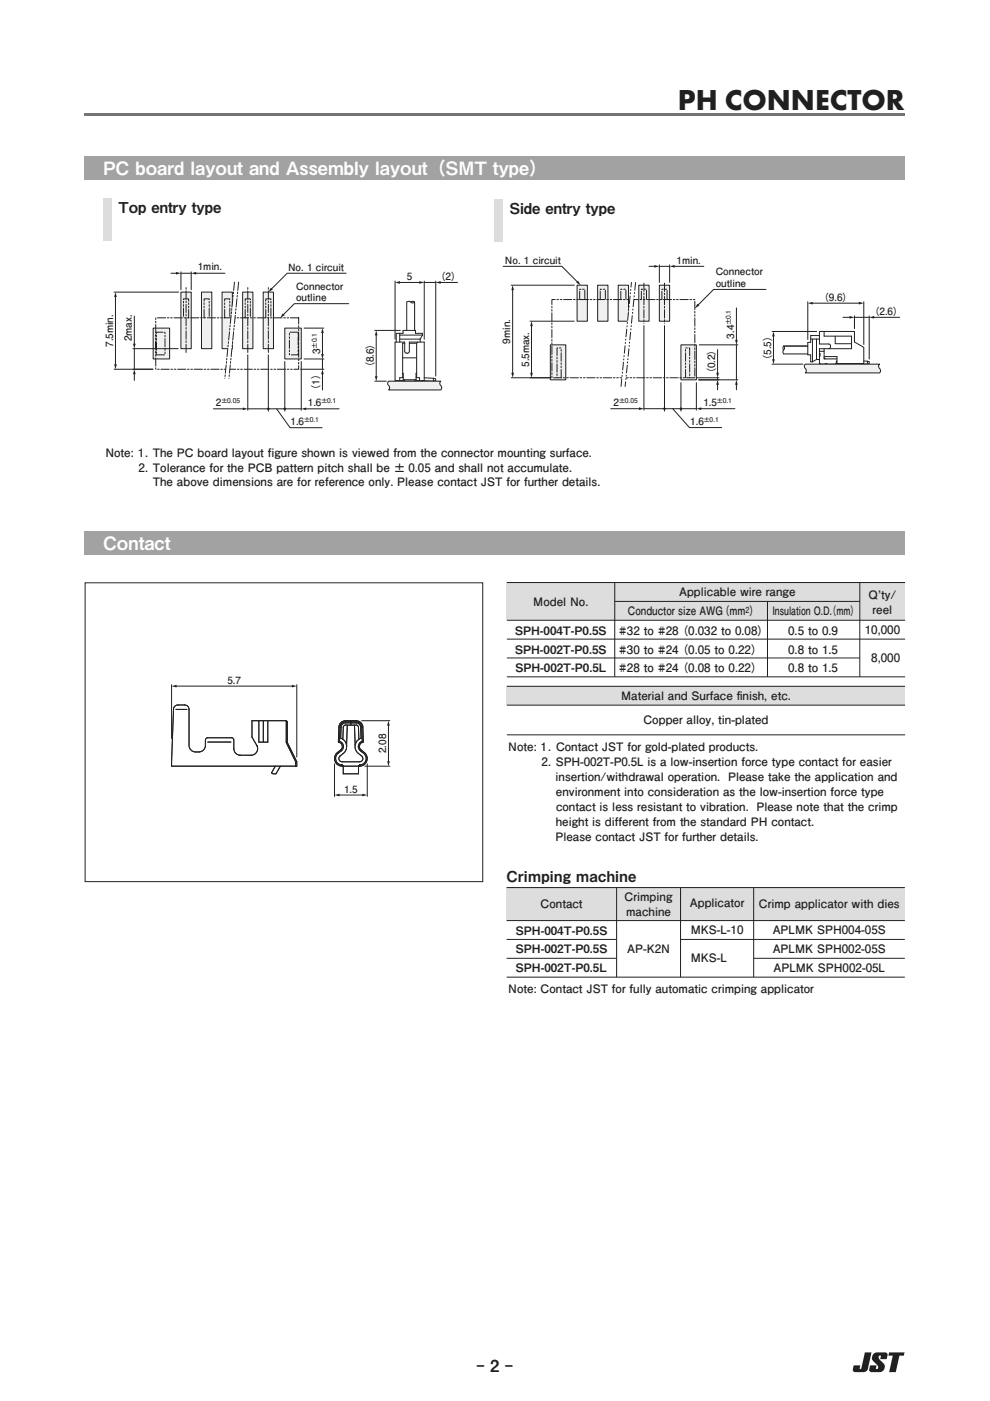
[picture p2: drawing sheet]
<svg xmlns="http://www.w3.org/2000/svg" width="210mm" height="297mm" viewBox="0 0 210 297" stroke-linecap="round" stroke-linejoin="round" font-family="sans-serif">
<g fill="#231f20">
<path d="M188.6 286.7h3.3l-.2 .7h-.9l-.8 3.5h-1.4l.8-3.5h-1z"/>
<path d="M183.4 286.7h1.4l-.7 3.6a.98 .98 0 0 1-1.1 .6h-1.6a.49 .49 0 0 1-.5-.6l.2-.8h1.4l-.2 .7h.3z"/>
<path d="M185.4 287l.6-.3h1.7a.5 .5 0 0 1 .6 .6l-.2 .9h-1.4l.1-.8a.47 .47 0 0 0-.5 .4 .47 .47 0 0 0 .4 .6l.2 .2a1.22 1.22 0 0 1 .8 1.3 1.22 1.22 0 0 1-1.1 1h-1.7a.5 .5 0 0 1-.5-.6l.2-.8h1.3l-.1 .7a.47 .47 0 0 0 .5-.4 .47 .47 0 0 0-.4-.5l-.2-.2a1.25 1.25 0 0 1-.3-2.1z"/>
</g>
<g fill="none" stroke="#231f20" stroke-width=".21">
<path d="M36.4 145.2v11.4M37.2 145.5h24.9M37.3 150.4h2.4M42.2 159.4a1.39 1.39 0 0 0 1.4-1.4v-1.1l.2-.4 5.3-.1 .4 .2 .1 .3v1.8a1.39 1.39 0 0 0 1.4 1.4M42.2 159.4a1.58 1.58 0 0 1-2.1-1.4v-7.6a.93 .93 0 0 0-.9-.9h-1.5a.93 .93 0 0 0-.9 .9l-.4 12h26.5M44.1 157.3h4.9M54.5 158a1.39 1.39 0 0 1-1.2 2.1h-2.5M54.9 152.8v4.5h1.9v-4.5M55.8 152.8v4.5M60.7 152.8l.2 .2M60.7 152.8v4.6l2 4.1v.9M60.7 152.8h-7.3v3.5l1.1 1.9"/>
<path d="M63 145.2v15.3M74.4 152.8v.9M76.7 152.8h6M58.4 162.4l-.8 1.5 .3 .2h.6l1-1.7M70.9 162v6.9M72.5 162.2h.1M72.6 162.2h.1M72.6 162.2v.1M72.6 162.3h.1M72.7 162.3h.1M72.7 162.4h.1M72.8 162.4v1.7h3.2v-1.7"/>
<path d="M76.1 162.4h.1M76.2 162.4h-.1M76.2 162.4h.1M76.2 162.3h.1M76.3 162.2l-.1 .1M76.3 162.2h.1M76.3 162.2a1.39 1.39 0 0 0 1.3-1 1.39 1.39 0 0 0-.5-1.5l-.6-.5a1.17 1.17 0 0 1 .3-2.1l-.1-2.9a1.16 1.16 0 0 0-1.1-1.2h-2.3a1.16 1.16 0 0 0-1.2 1.2l-.1 3a1.16 1.16 0 0 1 .8 .9 1.16 1.16 0 0 1-.4 1.1 1.59 1.59 0 0 0-.7 2.7l.8 .3M77.4 162.4h5.3M77.9 162v6.9"/>
</g>
<g fill="#231f20">
<path d="M36.4 145.5l1-.3v.6z"/>
<path d="M61.9 145.2l1.1 .3-1.1 .3z"/>
</g>
<path d="M71.8 168.6h5.2" fill="none" stroke="#231f20" stroke-width=".21"/>
<g fill="#231f20">
<path d="M70.9 168.6l1.1-.3v.5z"/>
<path d="M76.8 168.3l1.1 .3-1.1 .2z"/>
</g>
<path d="M82.4 153.7v7.9" fill="none" stroke="#231f20" stroke-width=".21"/>
<g fill="#231f20">
<path d="M82.1 161.4h.6l-.3 1z"/>
<path d="M82.4 152.8l.3 1.1h-.6z"/>
</g>
<path d="M18.1 123.6h84.3v63.3h-84.3zM60.9 153v4.4l2 4.1v.9M72.2 153.4l.6-.5 2.8-.1a1.39 1.39 0 0 1 1.4 1.3l.1 3.3a.93 .93 0 0 0-.8 .6 .93 .93 0 0 0 .3 1 1.84 1.84 0 0 1 .9 2.9l-.7 .5h-.5h-3.8a1.62 1.62 0 0 1-1.5-1.1 1.62 1.62 0 0 1 .6-1.8l.7-.5a.93 .93 0 0 0 .3-1 .93 .93 0 0 0-.8-.7l.1-3.2zM72.6 153.5l.7-.2h2.3a.93 .93 0 0 1 .9 .9l.1 2.3a1.85 1.85 0 0 0-.6 3.2l.8 .7a.69 .69 0 0 1-.5 1.1h-3.9a.69 .69 0 0 1-.3-1.2 2.09 2.09 0 0 0 1-3.2l-.8-.6v-2.3zM73.7 153.7l-.2 4.2M75.2 153.7l.1 4.2M76.1 156.8l-.1-2.6-.2-.4-.2-.1h-2.3l-.4 .3-.2 2.8" fill="none" stroke="#231f20" stroke-width=".21"/>
<path d="M18 24h173.9v.6h-173.9z" fill="#737477"/>
<path d="M107.5 208h84.4v3.7h-84.4z" fill-rule="evenodd" fill="#fff"/>
<g fill="#a0a2a5">
<path d="M18 112.6h173.9v5h-173.9z"/>
<path d="M18 33h173.9v5h-173.9z"/>
</g>
<g fill="none" stroke="#231f20" stroke-width=".21">
<path d="M163.8 70.3h9.4M163.8 77.2h6.5M164.1 71.1v5.3M173.8 74.5h1M173.8 75h.1v.5h-.1M174.8 70.3v1h5.8v2.6h-6.8v3.2h.1M174.8 73.9v2.2h2.7M174.8 75.8l.2 .3M174.8 75.6h2.7v1.5M175.8 73.9a.51 .51 0 0 0 .4-.5 .51 .51 0 0 0-.4-.5h-2v-2.6h7.4v2.2l2 1.1v3.5h-5.9M177.1 71.3v1.6h3.5M177.5 76.6l-.4 .6h-1.7l-.1-.1a1.45 1.45 0 0 1-1.5-.1"/>
<path d="M182.2 77.1l1.8 .1M183.2 76.5l.8 .1M184 76.6v.6M184 76.6l.4 .1-.1 .4-.3 .1"/>
</g>
<g fill="#231f20">
<path d="M163.8 76.2h.5l-.2 1z"/>
<path d="M164.1 70.3l.2 1h-.5z"/>
</g>
<path d="M171.3 64v8M172.2 64.3h10.2M183.2 64v9" fill="none" stroke="#231f20" stroke-width=".21"/>
<g fill="#231f20">
<path d="M171.3 64.3l1.1-.3v.6z"/>
<path d="M182.2 64l1 .3-1 .3z"/>
</g>
<path d="M178.8 67.3h1.6" fill="none" stroke="#231f20" stroke-width=".21"/>
<path d="M180.2 67l1 .3-1 .3z" fill="#231f20"/>
<path d="M181.2 67v2.7M181.2 67.3h3.2M184.4 67v9.1M185.2 67.3h5.6" fill="none" stroke="#231f20" stroke-width=".21"/>
<path d="M184.4 67.3l1-.3v.6z" fill="#231f20"/>
<path d="M166.2 73.4h.1a.77 .77 0 0 1-.2 1.1l.1 .5h5.1M166.2 73.4l-.1 .3 .1 .5M166.2 73.4h5.1M171.9 71.9h1.9M172.3 71.9v4.8M173.2 76.2h.6M173.2 71.9v4.3M173.2 76.2l-.9 .5M173.8 71.1h-1.9v1.5h-.6v2.6h.7l-.1 1.5h.4" fill="none" stroke="#231f20" stroke-width=".21"/>
<path d="M170.8 77.2h15.8a.95 .95 0 0 0 .1 1.2l-.1 .7h-15.8a.95 .95 0 0 0-.2-1.2z" fill="#f0f0f1"/>
<path d="M170.8 77.2h15.8a.95 .95 0 0 0 .1 1.2l-.1 .7h-15.8a.95 .95 0 0 0-.2-1.2z" fill="none" stroke="#231f20" stroke-width=".21"/>
<path d="M122.4 60.5h2.2v7.6h-2.2z" fill="#f0f0f1"/>
<path d="M122.4 60.5h2.2v7.6h-2.2z" fill="none" stroke="#231f20" stroke-width=".21"/>
<path d="M126.8 60.5h2.1v7.6h-2.1z" fill="#f0f0f1"/>
<path d="M126.8 60.5h2.1v7.6h-2.1z" fill="none" stroke="#231f20" stroke-width=".21"/>
<path d="M135.5 60.5h2.2v7.6h-2.2z" fill="#f0f0f1"/>
<path d="M135.5 60.5h2.2v7.6h-2.2z" fill="none" stroke="#231f20" stroke-width=".21"/>
<path d="M139.8 60.5h2.2v7.6h-2.2z" fill="#f0f0f1"/>
<path d="M139.8 60.5h2.2v7.6h-2.2z" fill="none" stroke="#231f20" stroke-width=".21"/>
<path d="M131.1 60.5h2.2v7.6h-2.2z" fill="#f0f0f1"/>
<path d="M131.1 60.5h2.2v7.6h-2.2z" fill="none" stroke="#231f20" stroke-width=".21"/>
<path d="M144.4 73.1h3.3v7.4h-3.3z" fill="#f0f0f1"/>
<path d="M144.4 73.1h3.3v7.4h-3.3z" fill="none" stroke="#231f20" stroke-width=".21"/>
<path d="M116.7 73.1h3.3v7.4h-3.3z" fill="#f0f0f1"/>
<path d="M116.7 73.1h3.3v7.4h-3.3zM147.8 80.1h4.7M148.2 80.5h4.3M152.2 80.1v.4M152.2 81.4v1.3" fill="none" stroke="#231f20" stroke-width=".21"/>
<path d="M136.6 60v8.5M140.9 60v8.5" fill="none" stroke="#231f20" stroke-width=".21" stroke-dasharray="1.8 .4 .4 .4"/>
<path d="M117.1 63.5h30.3v16.6h-30.3zM122.9 63.5v-2.2h1.1v2.2M127.3 63.5v-2.2h1.1v2.2M131.7 63.5v-2.2h1.1v2.2M136 63.5v-2.2h1.1v2.2M140.4 63.5v-2.2h1.1v2.2" fill="none" stroke="#231f20" stroke-width=".21" stroke-dasharray="1.8 .4 .4 .4 .4 .4"/>
<path d="M152.2 80.5l.3 1.1h-.6z" fill="#231f20"/>
<path d="M152.2 74.1v5.1" fill="none" stroke="#231f20" stroke-width=".21"/>
<path d="M151.9 79h.6l-.3 1.1z" fill="#231f20"/>
<path d="M148.3 73.1h8.2M156.2 73.1v7.4M148.2 80.5h8.3M156.2 81.4v1.3" fill="none" stroke="#231f20" stroke-width=".21"/>
<path d="M156.2 80.5l.3 1.1h-.6z" fill="#231f20"/>
<path d="M156.2 65.3v7" fill="none" stroke="#231f20" stroke-width=".21"/>
<path d="M155.9 72.1h.6l-.3 1z" fill="#231f20"/>
<path d="M137.7 56.5h1.3M139.8 56.5h2.2M139.8 56.2v3.7M142 56.2v3.7" fill="none" stroke="#231f20" stroke-width=".21"/>
<path d="M138.8 56.2l1 .3-1 .2z" fill="#231f20"/>
<path d="M142.9 56.5h6.4" fill="none" stroke="#231f20" stroke-width=".21"/>
<path d="M142 56.5l1.1-.3v.5z" fill="#231f20"/>
<path d="M136.6 69v18M140.9 69v18.2M129.5 86.7h6.2M136.6 86.7h4.3" fill="none" stroke="#231f20" stroke-width=".21"/>
<path d="M135.5 86.4l1.1 .3-1.1 .2z" fill="#231f20"/>
<path d="M140.9 86.7h6.8M142.7 86.7l3.5 4h6.9M144.4 81.1v6.1M147.7 81.1v5.9M148.6 86.7h7.3" fill="none" stroke="#231f20" stroke-width=".21"/>
<path d="M147.7 86.7l1.1-.3v.5z" fill="#231f20"/>
<path d="M112.7 69v10.2" fill="none" stroke="#231f20" stroke-width=".21"/>
<g fill="#231f20">
<path d="M112.5 79h.5l-.3 1.1z"/>
<path d="M112.7 68.1l.3 1.1h-.5z"/>
</g>
<path d="M108.7 61.3v17.9M112.4 68.1h9.4M112.4 80.1h4.4" fill="none" stroke="#231f20" stroke-width=".21"/>
<g fill="#231f20">
<path d="M108.5 79h.5l-.3 1.1z"/>
<path d="M108.7 60.5l.3 1h-.5z"/>
</g>
<path d="M106.7 56.5h12.5l3.4 3.4M108.4 60.5h13.4M108.4 80.1h8.3" fill="none" stroke="#231f20" stroke-width=".21"/>
<path d="M122.2 59.9l.4-.4 .6 1z" fill="#231f20"/>
<path d="M162.5 61.4h-11.1l-3.4 3.4" fill="none" stroke="#231f20" stroke-width=".21"/>
<path d="M147.9 64.4l.4 .4-.9 .6z" fill="#231f20"/>
<path d="M119 80.1v-6.3h-.9v6.3M145.4 80.1v-6.3h.9v6.3" fill="none" stroke="#231f20" stroke-width=".21" stroke-dasharray="1.8 .4 .4 .4 .4 .4"/>
<path d="M133.9 59.8h.9l-2.2 22.2h-.9z" fill="#fff"/>
<path d="M134.8 59.8l-2.2 22.2M131.7 82l2.2-22.2" fill="none" stroke="#231f20" stroke-width=".21" stroke-dasharray="1.8 .4 .4 .4 .4 .4" stroke-linecap="butt"/>
<g fill="#231f20">
<circle cx="140.9" cy="86.7" r=".27"/>
<circle cx="144.4" cy="86.7" r=".28"/>
</g>
<g fill="#dcdddf">
<path d="M22 42.1h1.8v9h-1.8z" fill-rule="evenodd"/>
<path d="M105 42.2h1.7v9h-1.7z" fill-rule="evenodd"/>
</g>
<path d="M79.5 70.1h5.4M79.8 70.9v9.1M85.4 79.1h.1M85.4 75.9h3M85.8 72.8h-.4v7.3M86.8 72.8h1.6M88.2 79.1h.2M88.6 72.5l-.2 .3v7.3M79.5 80.8h2.4M85.5 80.1h-.7v.6M88.2 80.1h.8v.6M88.2 80.7h1.8v-8.2h-3.2v2a.51 .51 0 0 1-.5 .4 .51 .51 0 0 1-.5-.4v-2h-2v8.2h1.7" fill="none" stroke="#231f20" stroke-width=".21"/>
<g fill="#231f20">
<path d="M79.5 79.8h.6l-.3 1z"/>
<path d="M79.8 70.1l.3 1h-.6z"/>
</g>
<path d="M83.8 59.6v12.3M84.7 59.9h4.4" fill="none" stroke="#231f20" stroke-width=".21"/>
<g fill="#231f20">
<path d="M83.8 59.9l1-.3v.6z"/>
<path d="M88.9 59.6l1.1 .3-1.1 .3z"/>
</g>
<path d="M90 59.6v12.3M90 59.9h2.4M92.4 59.6v20.2M93.3 59.9h3.7" fill="none" stroke="#231f20" stroke-width=".21"/>
<path d="M92.4 59.9l1.1-.3v.6z" fill="#231f20"/>
<g fill="none" stroke="#231f20" stroke-width=".21">
<path d="M84.8 71.9h4.3M84.8 70.7v1.8M84.8 71h4.8M85.5 79.1v1.7h2.7v-1.7M89.1 71.9v.6M89.6 71l-.5 .9M89.6 71v-.3h-1.5v-.6h-2.6v.6h-1.5v1.8M85.5 80.5h2.7M85.8 80.5v.3M88 80.5v.3M89.5 80.7l2.4 .1M90 80.1l1.9 .1"/>
<path d="M91.9 80.2l.5 .2v.3l-.5 .1z"/>
</g>
<path d="M82.4 80.8h11.1a.95 .95 0 0 0 .2 1.2l-.2 .7h-11.1a.95 .95 0 0 0-.1-1.2z" fill="#f0f0f1"/>
<path d="M87.1 64l.5-.1 .3 .1M87.9 64v6.1M87.9 64v.1a.77 .77 0 0 1-1.1-.2l-.5 .1v6.1M82.4 80.8h11.1a.95 .95 0 0 0 .2 1.2l-.2 .7h-11.1a.95 .95 0 0 0-.1-1.2z" fill="none" stroke="#231f20" stroke-width=".21"/>
<path d="M38.4 61.9h2.2v12h-2.2z" fill="#f0f0f1"/>
<path d="M38.4 61.9h2.2v12h-2.2z" fill="none" stroke="#231f20" stroke-width=".21"/>
<path d="M42.7 61.9h2.2v12h-2.2z" fill="#f0f0f1"/>
<path d="M42.7 61.9h2.2v12h-2.2z" fill="none" stroke="#231f20" stroke-width=".21"/>
<path d="M55.8 61.9h2.2v12h-2.2z" fill="#f0f0f1"/>
<path d="M55.8 61.9h2.2v12h-2.2z" fill="none" stroke="#231f20" stroke-width=".21"/>
<path d="M51.5 61.9h2.1v12h-2.1z" fill="#f0f0f1"/>
<path d="M51.5 61.9h2.1v12h-2.1z" fill="none" stroke="#231f20" stroke-width=".21"/>
<path d="M32.5 69.6h3.5v6.5h-3.5z" fill="#f0f0f1"/>
<path d="M32.5 69.6h3.5v6.5h-3.5z" fill="none" stroke="#231f20" stroke-width=".21"/>
<path d="M60.4 69.6h3.5v6.5h-3.5z" fill="#f0f0f1"/>
<path d="M60.4 69.6h3.5v6.5h-3.5z" fill="none" stroke="#231f20" stroke-width=".21"/>
<path d="M47.1 61.9h2.2v12h-2.2z" fill="#f0f0f1"/>
<path d="M47.1 61.9h2.2v12h-2.2z" fill="none" stroke="#231f20" stroke-width=".21"/>
<path d="M39.5 74.7v-13.8M52.6 74.7v-13.8M56.9 74.7v-13.8" fill="none" stroke="#231f20" stroke-width=".21" stroke-dasharray="1.8 .4 .4 .4"/>
<path d="M33 67.4h30.3v10.9h-30.3zM33.1 70.4h1.9v4.8h-1.9zM40 67.4v-4h-1.1v4M43.3 67.4v-4h1.1v4M47.6 67.4v-4h1.1v4M52 67.4v-4h1.1v4M56.4 67.4v-4h1.1v4M61.4 70.4h1.8v4.8h-1.8z" fill="none" stroke="#231f20" stroke-width=".21" stroke-dasharray="1.8 .4 .4 .4 .4 .4"/>
<path d="M49.7 59.8h.9l-2 20.4h-.9z" fill="#fff"/>
<path d="M52.6 75.2v11.8M45.2 86.7h6.5M52.6 86.7h4.3" fill="none" stroke="#231f20" stroke-width=".21"/>
<path d="M51.5 86.4l1.1 .3-1.1 .3z" fill="#231f20"/>
<path d="M56.9 75.2v12M60.4 76.7v10.5M63.9 76.7v10.3M56.9 86.7h7M58.7 86.7l2.8 4h6.8M64.8 86.7h7.1" fill="none" stroke="#231f20" stroke-width=".21"/>
<path d="M63.9 86.7l1-.3v.6z" fill="#231f20"/>
<path d="M68.4 76.1v2.2M68.4 79.2v3.5" fill="none" stroke="#231f20" stroke-width=".21"/>
<path d="M68.4 78.3l.3 1.1h-.6z" fill="#231f20"/>
<path d="M63.7 78.3h5M68.4 70.4v4.8" fill="none" stroke="#231f20" stroke-width=".21"/>
<g fill="#231f20">
<path d="M68.1 75.1h.6l-.3 1z"/>
<path d="M68.4 69.6l.3 1h-.6z"/>
</g>
<path d="M36.2 57.9h1.3M38.4 57.9h2.2M38.4 57.6v3.8M40.6 57.6v3.8M64.5 76.1h4.2M64.5 69.6h4.2" fill="none" stroke="#231f20" stroke-width=".21"/>
<path d="M37.3 57.7l1.1 .2-1.1 .3z" fill="#231f20"/>
<path d="M41.4 57.9h6.3" fill="none" stroke="#231f20" stroke-width=".21"/>
<path d="M40.6 57.9l1-.2v.5z" fill="#231f20"/>
<path d="M24.5 62.8v14.6" fill="none" stroke="#231f20" stroke-width=".21"/>
<g fill="#231f20">
<path d="M24.2 77.2h.6l-.3 1.1z"/>
<path d="M24.5 61.9l.3 1.1h-.6z"/>
</g>
<path d="M24.2 61.9h13.7M24.2 78.3h8.2M28.2 73.9h9.6M28.5 73.9v4.4M28.5 79.1v1.6" fill="none" stroke="#231f20" stroke-width=".21"/>
<path d="M28.5 78.3l.3 1h-.6z" fill="#231f20"/>
<path d="M28.5 67v6.1" fill="none" stroke="#231f20" stroke-width=".21"/>
<path d="M28.2 72.9h.6l-.3 1z" fill="#231f20"/>
<path d="M73.4 57.9h-12.5l-3.4 3.4" fill="none" stroke="#231f20" stroke-width=".21"/>
<path d="M57.5 61l.4 .4-1 .5z" fill="#231f20"/>
<path d="M74 64.4h-11.6l-2.4 2.4" fill="none" stroke="#231f20" stroke-width=".21"/>
<path d="M60 66.4l.4 .4-1 .6z" fill="#231f20"/>
<path d="M49.7 59.8l-2 20.4M50.6 59.8l-2 20.4" fill="none" stroke="#231f20" stroke-width=".21" stroke-dasharray="1.8 .4 .4 .4 .4 .4"/>
<g fill="#231f20">
<circle cx="56.9" cy="86.7" r=".28"/>
<circle cx="60.4" cy="86.7" r=".28"/>
</g>
<g fill="#dcdddf">
<path d="M107.5 123.5h84.5v8h-84.5z"/>
<path d="M107.5 145.5h84.5v4h-84.5z"/>
</g>
<path d="M107.5 131.5h84.5M107.5 135.5h84.5M107.5 139.5h74.9M107.5 123.5h84.5M130.4 127.5h52M130.4 123.5v20M162.8 127.5v16M182.4 123.5v20M107.5 155.8h84.5M107.5 149.5h84.5M107.5 143.5h84.5M107.5 145.5h84.5" fill="none" stroke="#231f20" stroke-width=".21"/>
<path d="M107.5 188.2h84.4v7h-84.4z" fill="#dcdddf"/>
<path d="M107.5 199.2h23.3M107.5 188.2h84.4M107.5 195.2h84.4M130.8 188.2v19M144.3 199.2h47.6M144.3 188.2v19M159.9 188.2v19M107.5 207.2h84.4M107.5 203.2h23.3M159.9 203.2h32" fill="none" stroke="#231f20" stroke-width=".21"/>
<text font-size="6.3" fill="#231f20" x="143.8" y="23.2">PH CONNECTOR</text>
<g font-size="3.9" fill="#fff">
<text x="18" y="37">PC board layout and Assembly layout（SMT type）</text>
<text x="18" y="116.5">Contact</text>
</g>
<text font-size="3.5" fill="#231f20" x="101" y="290.9">- 2 -</text>
<g font-size="3.2" fill="#231f20">
<text x="25.2" y="45.2">Top entry type</text>
<text x="108.1" y="45.4">Side entry type</text>
<text x="107.5" y="187">Crimping machine</text>
</g>
<g font-size="2.5" fill="#231f20">
<text x="22.3" y="96.8">Note: 1. The PC board layout figure shown is viewed from the connector mounting surface.</text>
<text x="29.3" y="100">2. Tolerance for the PCB pattern pitch shall be ± 0.05 and shall not accumulate.</text>
<text x="32.4" y="103.1">The above dimensions are for reference only. Please contact JST for further details.</text>
<text x="113.1" y="128.5">Model No.</text>
<text x="133.2" y="130.4">Conductor size AWG (mm )</text>
<text x="144" y="126.5">Applicable wire range</text>
<text x="163.8" y="130.4">Insulation O.D.(mm)</text>
<text x="184.2" y="126.9">Qʼty/</text>
<text x="185.1" y="130.1">reel</text>
<text x="109.3" y="134.6">SPH-004T-P0.5S</text>
<text x="131.3" y="134.6">#32 to #28 (0.032 to 0.08)</text>
<text x="167.2" y="134.6">0.5 to 0.9</text>
<text x="183.4" y="134.5">10,000</text>
<text x="109.3" y="138.6">SPH-002T-P0.5S</text>
<text x="109.3" y="142.6">SPH-002T-P0.5L</text>
<text x="131.3" y="138.6">#30 to #24 (0.05 to 0.22)</text>
<text x="131.3" y="142.6">#28 to #24 (0.08 to 0.22)</text>
<text x="167.2" y="138.6">0.8 to 1.5</text>
<text x="167.2" y="142.6">0.8 to 1.5</text>
<text x="184.8" y="140.4">8,000</text>
<text x="131.8" y="148.4">Material and Surface f</text>
<text x="156.3" y="148.4">inish, etc.</text>
<text x="136.5" y="153.6">Copper alloy, tin-plated</text>
<text x="107.8" y="159.3">Note: 1. Contact JST for gold-plated products.</text>
<text x="114.9" y="162.5">2. SPH-002T-P0.5L is a low-insertion force type contact for easier</text>
<text x="117.8" y="165.7">insertion/withdrawal operation. Please take the application and</text>
<text x="117.9" y="168.8">environment into consideration as the low-insertion force type</text>
<text x="117.9" y="172">contact is less resistant to vibration. Please note that the crimp</text>
<text x="117.8" y="178.4">Please contact JST for further details.</text>
<text x="117.9" y="175.2">height is different from the standard PH contact.</text>
<text x="132.5" y="191">Crimping</text>
<text x="114.7" y="192.6">Contact</text>
<text x="132.8" y="194.2">machine</text>
<text x="146.3" y="192.4">Applicator</text>
<text x="161" y="192.4">Crimp applicator with dies</text>
<text x="109.4" y="198.1">SPH-004T-P0.5S</text>
<text x="109.4" y="202.1">SPH-002T-P0.5S</text>
<text x="133" y="202">AP-K2N</text>
<text x="146.5" y="198.1">MKS-L-10</text>
<text x="163.9" y="198.1">APLMK SPH004-05S</text>
<text x="163.9" y="202.1">APLMK SPH002-05S</text>
<text x="109.4" y="206.1">SPH-002T-P0.5L</text>
<text x="146.5" y="204">MKS-L</text>
<text x="164" y="206.1">APLMK SPH002-05L</text>
<text x="107.8" y="210.5">Note: Contact JST for fully automatic crimping applicator</text>
</g>
<g font-size="2.1" fill="#231f20">
<text x="41.9" y="57.3">1min.</text>
<text x="61.1" y="57.4">No. 1 circuit</text>
<text x="86.3" y="59.4">5</text>
<text x="93.4" y="59.4">(2)</text>
<text x="107.1" y="56">No. 1 circuit</text>
<text x="143.5" y="56">1min.</text>
<text x="151.8" y="58.4">Connector</text>
<text x="62.8" y="61.4">Connector</text>
<text x="62.8" y="63.9">outline</text>
<text x="151.8" y="60.9">outline</text>
<text x="174.8" y="63.8">(9.6)</text>
<text x="155.7" y="71.8" transform="rotate(-90 155.7 71.8)">3.4</text>
<text x="185.5" y="66.8">(2.6)</text>
<text x="24" y="73.6" transform="rotate(-90 24 73.6)">7.5min.</text>
<text x="28" y="72.4" transform="rotate(-90 28 72.4)">2max.</text>
<text x="67.9" y="75" transform="rotate(-90 67.9 75)">3</text>
<text x="79.3" y="77.9" transform="rotate(-90 79.3 77.9)">(8.6)</text>
<text x="108.2" y="72.9" transform="rotate(-90 108.2 72.9)">9min.</text>
<text x="112.2" y="77.8" transform="rotate(-90 112.2 77.8)">5.5max.</text>
<text x="163.6" y="76.3" transform="rotate(-90 163.6 76.3)">(5.5)</text>
<text x="67.8" y="82.6" transform="rotate(-90 67.8 82.6)">(1)</text>
<text x="151.7" y="79.2" transform="rotate(-90 151.7 79.2)">(0.2)</text>
<text x="45.8" y="86.2">2</text>
<text x="65.3" y="86.2">1.6</text>
<text x="130.2" y="86.2">2</text>
<text x="149.2" y="86.2">1.5</text>
<text x="61.6" y="90.2">1.6</text>
<text x="146.4" y="90.2">1.6</text>
<text x="48.2" y="145">5.7</text>
<text x="81.9" y="159.7" transform="rotate(-90 81.9 159.7)">2.08</text>
<text x="73" y="168.1">1.5</text>
</g>
<text font-size="1.8" fill="#231f20" x="158.1" y="129.9">2</text>
<g font-size="1.4" fill="#231f20">
<text x="155" y="69" transform="rotate(-90 155 69)">±0.1</text>
<text x="67.2" y="73.9" transform="rotate(-90 67.2 73.9)">±0.1</text>
<text x="46.9" y="85.5">±0.05</text>
<text x="64.4" y="89.5">±0.1</text>
<text x="68.1" y="85.5">±0.1</text>
<text x="131.2" y="85.4">±0.05</text>
<text x="149.2" y="89.4">±0.1</text>
<text x="152" y="85.4">±0.1</text>
</g>
</svg>
